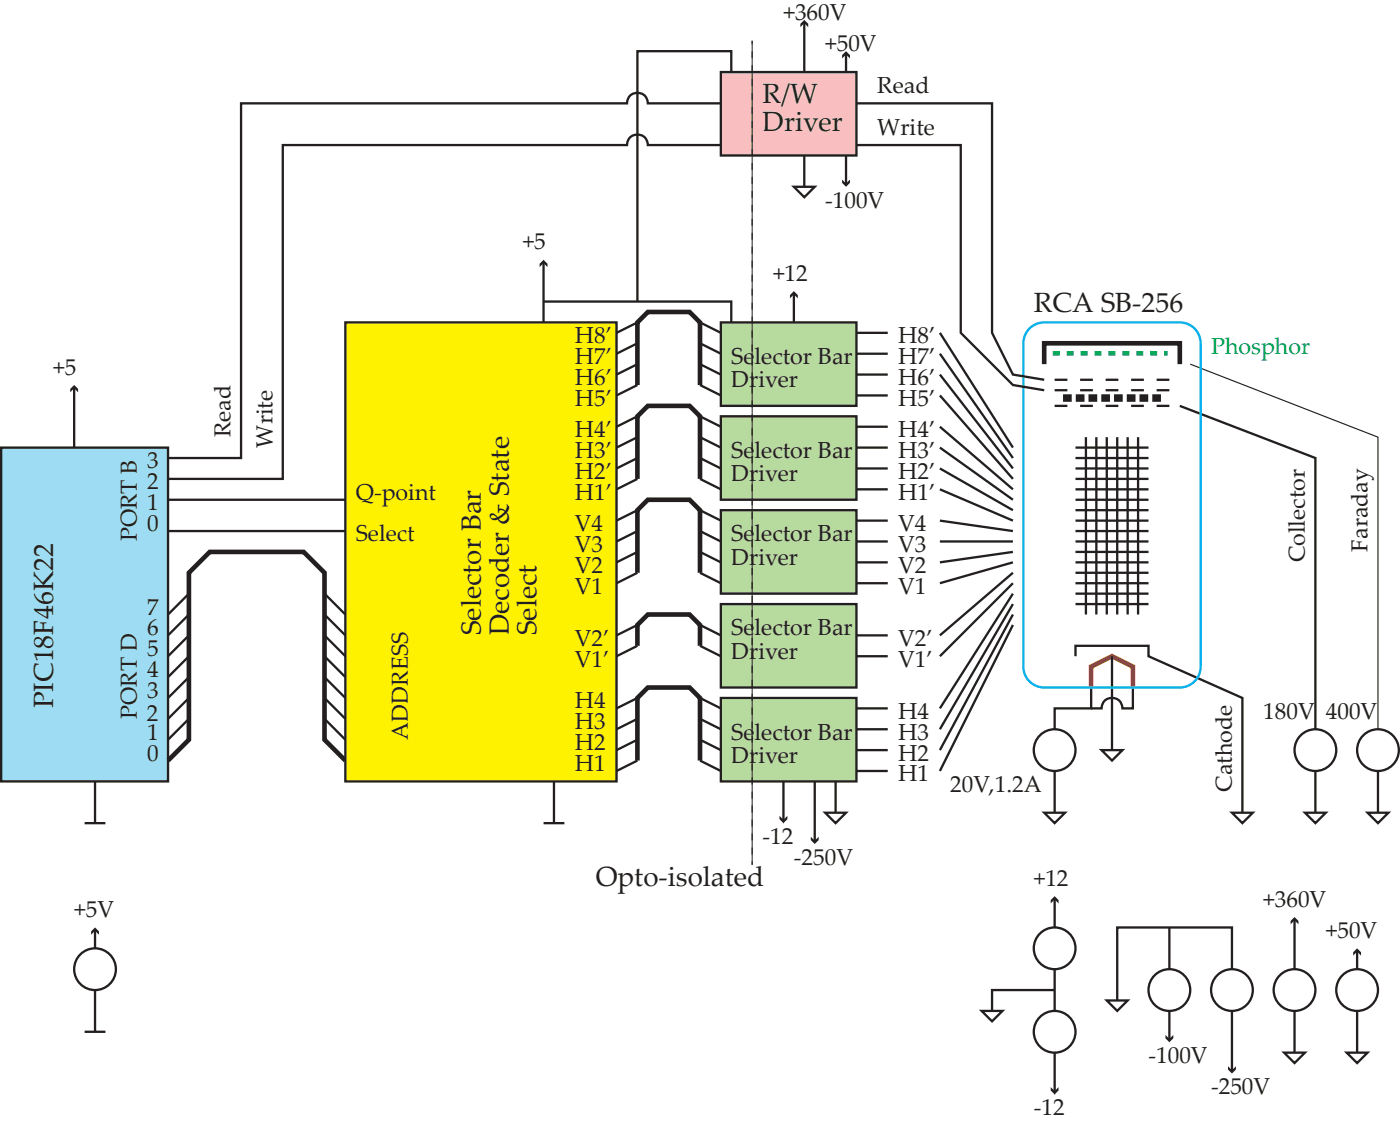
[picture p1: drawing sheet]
<svg xmlns="http://www.w3.org/2000/svg" width="213mm" height="171mm" viewBox="0 0 213 171" stroke-linecap="round" stroke-linejoin="round" font-family="sans-serif">
<path d="M.2 68.1h25.4v50.8h-25.4z" fill="#9edcf3"/>
<path d="M.2 68.1h25.4v50.8h-25.4z" fill="none" stroke="#231f20" stroke-width=".35"/>
<path d="M25.6 115.7l3.2-3.1v-25.4l3.1-3.2h14.3l3.2 3.2v25.4l3.2 3.1" fill="none" stroke="#231f20" stroke-width=".71" stroke-linecap="butt"/>
<g fill="#fff" stroke="#231f20" stroke-width=".35">
<path d="M25.6 112.6l3.2-3.2z"/>
<path d="M25.6 109.4l3.2-3.2z"/>
<path d="M25.6 106.2l3.2-3.2z"/>
<path d="M25.6 103l3.2-3.1z"/>
<path d="M25.6 99.9l3.2-3.2z"/>
<path d="M25.6 96.7l3.2-3.2z"/>
<path d="M25.6 93.5l3.2-3.2z"/>
</g>
<path d="M49.4 99.9l3.2 3.1M49.4 96.7l3.2 3.2M49.4 93.5l3.2 3.2M49.4 90.3l3.2 3.2M49.4 109.4l3.2 3.2M49.4 106.2l3.2 3.2M49.4 103l3.2 3.2" fill="none" stroke="#231f20" stroke-width=".35"/>
<path d="M52.6 49.1h41.2v69.8h-41.2z" fill="#fff200" stroke="#231f20" stroke-width=".35"/>
<path d="M25.6 76.1h27M25.6 80.8h27" fill="none" stroke="#231f20" stroke-width=".15"/>
<path d="M109.7 22.1h-11.1a1.59 1.59 0 0 0-1.6-1.6 1.59 1.59 0 0 0-1.6 1.6h-52.4v50.8h-17.4M25.6 76.1h27M25.6 80.8h27" fill="none" stroke="#231f20" stroke-width=".35"/>
<g fill="#b7db9f" stroke="#231f20" stroke-width=".35">
<path d="M109.7 106.2h20.7v12.7h-20.7z"/>
<path d="M109.7 91.9h20.7v12.7h-20.7z"/>
<path d="M109.7 77.6h20.7v12.7h-20.7z"/>
<path d="M109.7 63.4h20.7v12.7h-20.7z"/>
</g>
<path d="M109.7 49.1h20.7v12.7h-20.7z" fill="#b7db9f"/>
<path d="M109.7 49.1h20.7v12.7h-20.7z" fill="none" stroke="#231f20" stroke-width=".35"/>
<path d="M109.7 11h20.7v12.7h-20.7z" fill="#f9bebf"/>
<g fill="none" stroke="#231f20" stroke-width=".35">
<path d="M109.7 11h20.7v12.7h-20.7zM97 58.6l-3.2 1.6M97 55.4l-3.2 1.6M97 52.2l-3.2 1.6M97 49.1l-3.2 1.6M106.5 49.1l3.2 1.6M106.5 52.2l3.2 1.6M106.5 55.4l3.2 1.6M106.5 58.6l3.2 1.6M97 72.9l-3.2 1.6M97 69.7l-3.2 1.6M97 66.5l-3.2 1.6"/>
<path d="M97 63.4l-3.2 1.5M97 77.6l-3.2 1.6M106.5 63.4l3.2 1.5M106.5 66.5l3.2 1.6M106.5 69.7l3.2 1.6M106.5 72.9l3.2 1.6M106.5 77.6l3.2 1.6M97 87.2l-3.2 1.6M97 84l-3.2 1.6M97 80.8l-3.2 1.6M97 98.3l-3.2 1.6M97 95.1l-3.2 1.6"/>
<path d="M106.5 80.8l3.2 1.6M106.5 84l3.2 1.6M106.5 87.2l3.2 1.6M106.5 95.1l3.2 1.6M106.5 98.3l3.2 1.6M97 115.7l-3.2 1.6M97 112.6l-3.2 1.6M97 109.4l-3.2 1.6M97 106.2l-3.2 1.6M106.5 106.2l3.2 1.6M106.5 109.4l3.2 1.6M106.5 112.6l3.2 1.6"/>
<path d="M106.5 115.7l3.2 1.6M124 118.9v9.1"/>
</g>
<path d="M97 58.6v-9.5l1.6-1.6h6.4l1.5 1.6v9.5M97 72.9v-9.5l1.6-1.6h6.4l1.5 1.6v9.5M97 87.2v-9.6l1.6-1.5h6.4l1.5 1.5v9.6M97 98.3v-3.2l1.6-1.6h6.4l1.5 1.6v3.2M97 115.7v-9.5l1.6-1.6h6.4l1.5 1.6v9.5" fill="none" stroke="#231f20" stroke-width=".71" stroke-linecap="butt"/>
<path d="M123.4 127.3l.6 .6 .6-.6v.5l-.6 .6-.6-.6z" fill="#231f20"/>
<path d="M120.8 44.7v4.4M127.2 118.9v4.8M125.6 123.7h3.2l-1.6 1.6z" fill="none" stroke="#231f20" stroke-width=".35"/>
<path d="M120.2 44.9l.6-.6 .6 .6v.5l-.6-.6-.6 .6z" fill="#231f20"/>
<path d="M119.2 118.9v6.4" fill="none" stroke="#231f20" stroke-width=".15"/>
<path d="M119.2 118.9v6" fill="none" stroke="#231f20" stroke-width=".35"/>
<path d="M118.6 124.2l.6 .6 .6-.6v.5l-.6 .6-.6-.6z" fill="#231f20"/>
<path d="M82.7 39.9v9.2" fill="none" stroke="#231f20" stroke-width=".35"/>
<path d="M82.1 40.1l.6-.6 .6 .6v.5l-.6-.6-.6 .6z" fill="#231f20"/>
<path d="M114.5 6.2v125.4" fill="none" stroke="#231f20" stroke-width=".15"/>
<path d="M114.5 6.2v.5M181.2 55.4l28.5 11.1v44.5M114.5 131.1v.5" fill="none" stroke="#231f20" stroke-width=".18"/>
<path d="M114.5 7.8v122.8" fill="none" stroke="#231f20" stroke-width=".18" stroke-dasharray="1.1 1.1" stroke-linecap="butt"/>
<g fill="none" stroke="#231f20" stroke-width=".35">
<path d="M122.4 3.4v7.6M130.4 15.7h20.6v35l3.2 6.3 4.7 .8M130.4 22.1h15.8v28.6l8 7.9 4.7 .8M82.7 45.9h28.6v3.2M160.5 59.4h2M160.5 57.8h2M164.4 59.4h1.9M164.4 57.8h1.9M168.3 59.4h1.9M168.3 57.8h1.9M172.2 59.4h1.9M172.2 57.8h1.9"/>
<path d="M176 59.4h2M176 57.8h2M160.5 61.8h2M163.7 68.1h11.1M163.7 69.7h11.1M163.7 71.3h11.1M163.7 72.9h11.1M163.7 74.5h11.1M163.7 76.1h11.1M163.7 77.6h11.1M163.7 79.2h11.1M164.4 61.8h1.9"/>
<path d="M165.3 66.5v27M166.9 66.5v27M168.3 61.8h1.9M168.5 66.5v27M170 66.5v27M171.6 66.5v27M172.2 61.8h1.9M173.2 66.5v27M176 61.8h2M179.6 61.8l20.6 7.9v41.3M163.7 99.9v-1.6h11.1v1.6l14.3 6.3v17.5M163.7 80.8h11.1"/>
<path d="M163.7 82.4h11.1M163.7 84h11.1M163.7 85.6h11.1M163.7 87.2h11.1M163.7 88.8h11.1M163.7 90.3h11.1M163.7 91.9h11.1M169.2 99.9v14.3M84.3 118.9v6.4M160.5 117.3v6.4M166.1 104.6v3.2h-5.6v3.2M167.7 114.2h3.1l-1.6 1.5z"/>
<path d="M172.4 104.6v3.2h-1.6a1.59 1.59 0 0 0-1.6-1.6 1.59 1.59 0 0 0-1.5 1.6h-1.6M200.2 117.3v6.4M209.7 117.3v6.4M82.7 125.3h3.2M158.9 123.7h3.2l-1.6 1.6zM187.5 123.7h3.2l-1.6 1.6zM198.6 123.7h3.2l-1.6 1.6zM208.1 123.7h3.2l-1.6 1.6z"/>
<circle cx="160.5" cy="114.2" r="3.2"/>
<circle cx="200.2" cy="114.2" r="3.2"/>
<circle cx="209.7" cy="114.2" r="3.2"/>
</g>
<path d="M166.1 104.6v-3.1l3.1-1.6 3.2 1.6v3.1" fill="none" stroke="#ed1d24" stroke-width=".71" stroke-linecap="butt"/>
<g fill="#231f20" stroke="#231f20" stroke-width=".35">
<path d="M162 60.2h.9v.8h-.9z"/>
<path d="M163.9 60.2h1v.8h-1z"/>
<path d="M165.8 60.2h1v.8h-1z"/>
<path d="M167.8 60.2h1v.8h-1z"/>
<path d="M169.7 60.2h1v.8h-1z"/>
<path d="M171.7 60.2h.9v.8h-.9z"/>
<path d="M173.6 60.2h1v.8h-1z"/>
<path d="M175.6 60.2h.9v.8h-.9z"/>
<path d="M143.1 50.7l11.1 17.4z"/>
<path d="M143.1 53.8l11.1 15.9z"/>
<path d="M143.1 57l11.1 14.3z"/>
<path d="M143.1 60.2l11.1 12.7z"/>
<path d="M143.1 64.9l11.1 9.6z"/>
<path d="M143.1 68.1l11.1 8z"/>
<path d="M143.1 71.3l11.1 6.3z"/>
<path d="M143.1 74.5l11.1 4.7z"/>
<path d="M143.1 79.2l11.1 1.6z"/>
<path d="M143.1 82.4h11.1z"/>
<path d="M143.1 85.6l11.1-1.6z"/>
<path d="M143.1 88.8l11.1-3.2z"/>
<path d="M143.1 96.7l11.1-9.5z"/>
<path d="M143.1 99.9l11.1-11.1z"/>
<path d="M154.2 90.3l-11.1 17.5z"/>
<path d="M154.2 91.9l-11.1 19.1z"/>
<path d="M154.2 93.5l-11.1 20.7z"/>
<path d="M154.2 95.1l-11.1 22.2z"/>
<path d="M130.4 50.7h4.7z"/>
<path d="M130.4 53.8h4.7z"/>
<path d="M130.4 57h4.7z"/>
<path d="M130.4 60.2h4.7z"/>
<path d="M130.4 64.9h4.7z"/>
<path d="M130.4 68.1h4.7z"/>
<path d="M130.4 71.3h4.7z"/>
<path d="M130.4 74.5h4.7z"/>
<path d="M130.4 79.2h4.7z"/>
<path d="M130.4 82.4h4.7z"/>
<path d="M130.4 85.6h4.7z"/>
<path d="M130.4 88.8h4.7z"/>
<path d="M130.4 96.7h4.7z"/>
<path d="M130.4 99.9h4.7z"/>
<path d="M130.4 107.8h4.7z"/>
<path d="M130.4 111h4.7z"/>
<path d="M130.4 114.2h4.7z"/>
<path d="M130.4 117.3h4.7z"/>
</g>
<path d="M158.9 55.4v-3.2h20.7v3.2" fill="none" stroke="#231f20" stroke-width=".71" stroke-linecap="butt"/>
<path d="M160.2 53.8h17.5" fill="none" stroke="#00a651" stroke-width=".71" stroke-dasharray="1.1" stroke-linecap="butt"/>
<path d="M156.7 50a3.2 3.2 0 0 1 2.2-.9h20.7a3.2 3.2 0 0 1 3.1 3.1v49.3a3.2 3.2 0 0 1-3.1 3.1h-20.7a3.2 3.2 0 0 1-3.1-3.1v-49.3a3.2 3.2 0 0 1 .9-2.2z" fill="none" stroke="#00aeef" stroke-width=".35"/>
<path d="M121.8 3.6l.6-.6 .6 .6v.5l-.6-.6-.6 .6z" fill="#231f20"/>
<path d="M128.8 8.2v2.8" fill="none" stroke="#231f20" stroke-width=".35"/>
<path d="M128.8 7.8l.6 .6v.5l-.6-.6-.6 .6v-.5z" fill="#231f20"/>
<path d="M128.8 23.7v4.3" fill="none" stroke="#231f20" stroke-width=".35"/>
<path d="M128.2 27.3l.6 .6 .6-.6v.5l-.6 .6-.6-.6z" fill="#231f20"/>
<path d="M109.7 15.7h-11.1a1.59 1.59 0 0 0-1.6-1.6 1.59 1.59 0 0 0-1.6 1.6h-58.7v54h-11.1M111.3 11v-3.2h-14.3v38.1M120.8 28.4h3.2l-1.6 1.6zM122.4 23.7v4.7M11.3 59v9.1" fill="none" stroke="#231f20" stroke-width=".35"/>
<path d="M10.7 59.2l.6-.6 .6 .6v.5l-.6-.6-.6 .6z" fill="#231f20"/>
<g fill="none" stroke="#231f20" stroke-width=".35">
<path d="M14.5 118.9v6.4M12.9 125.3h3.2M197 140v7.5M197 153.8v6.4M206.6 153.8v6.4M195.4 160.2h3.2l-1.6 1.6zM205 160.2h3.1l-1.5 1.6z"/>
<circle cx="197" cy="150.7" r="3.2"/>
<circle cx="206.6" cy="150.7" r="3.2"/>
</g>
<path d="M197 139.6l.6 .5v.6l-.6-.6-.6 .6v-.6z" fill="#231f20"/>
<path d="M206.6 144.7v2.8" fill="none" stroke="#231f20" stroke-width=".35"/>
<path d="M206 144.9l.6-.6 .5 .6v.5l-.5-.6-.6 .6z" fill="#231f20"/>
<g fill="none" stroke="#231f20" stroke-width=".35">
<path d="M168.5 152.3h3.1l-1.6 1.5zM187.5 153.8v9.2"/>
<circle cx="178" cy="150.7" r="3.2"/>
<circle cx="187.5" cy="150.7" r="3.2"/>
</g>
<path d="M186.9 162.3l.6 .6 .6-.6v.5l-.6 .6-.6-.6z" fill="#231f20"/>
<path d="M178 153.8v4.4" fill="none" stroke="#231f20" stroke-width=".35"/>
<path d="M177.4 157.5l.6 .6 .6-.6v.5l-.6 .6-.6-.6z" fill="#231f20"/>
<g fill="none" stroke="#231f20" stroke-width=".35">
<path d="M149.4 153.8h3.2l-1.6 1.6zM160.5 150.7h-9.5v3.1M160.5 147.5v6.3M178 141.1v6.4M187.5 147.5v-6.4h-17.5v11.2M160.5 160.2v5.9"/>
<circle cx="160.5" cy="144.3" r="3.2"/>
<circle cx="160.5" cy="157" r="3.2"/>
</g>
<path d="M160.5 160.2v6.3" fill="none" stroke="#231f20" stroke-width=".15"/>
<path d="M159.9 165.4l.6 .6 .6-.6v.5l-.6 .6-.6-.6z" fill="#231f20"/>
<path d="M160.5 136.8v4.3" fill="none" stroke="#231f20" stroke-width=".35"/>
<path d="M160.5 136.4l.6 .6v.5l-.6-.6-.6 .6v-.5z" fill="#231f20"/>
<g fill="none" stroke="#231f20" stroke-width=".35">
<path d="M14.5 141.5v2.8M14.5 150.7v6.3"/>
<circle cx="14.5" cy="147.5" r="3.2"/>
</g>
<path d="M13.9 141.7l.6-.6 .6 .6v.5l-.6-.6-.6 .6z" fill="#231f20"/>
<path d="M12.9 157h3.2" fill="none" stroke="#231f20" stroke-width=".35"/>
<g font-size="4.2" fill="#231f20">
<text x="116.1" y="15.7">R/W</text>
<text x="116.1" y="20">Driver</text>
<text x="157.3" y="47.5">RCA SB-256</text>
<text x="73.2" y="96.7" transform="rotate(-90 73.2 96.7)">Selector Bar</text>
<text x="77.4" y="96.7" transform="rotate(-90 77.4 96.7)">Decoder &amp; State</text>
<text x="81.7" y="96.7" transform="rotate(-90 81.7 96.7)">Select</text>
<text x="8.1" y="107.8" transform="rotate(-90 8.1 107.8)">PIC18F46K22</text>
<text x="90.7" y="134.8">Opto-isolated</text>
</g>
<g font-size="3.5" fill="#231f20">
<text x="119.2" y="3">+360V</text>
<text x="125.6" y="7.8">+50V</text>
<text x="133.5" y="14.1">Read</text>
<text x="133.5" y="20.5">Write</text>
<text x="125.6" y="31.6">-100V</text>
<text x="79.6" y="38">+5</text>
<text x="117.7" y="42.7">+12</text>
<text x="87.5" y="52.2">H8’</text>
<text x="136.7" y="52.2">H8’</text>
<text x="8.1" y="57">+5</text>
<text x="87.5" y="58.6">H6’</text>
<text x="87.5" y="55.4">H7’</text>
<text x="111.3" y="55.4">Selector Bar</text>
<text x="111.3" y="58.9">Driver</text>
<text x="136.7" y="58.6">H6’</text>
<text x="136.7" y="55.4">H7’</text>
<text x="87.5" y="61.8">H5’</text>
<text x="136.7" y="61.8">H5’</text>
<text x="22.4" y="71.3">3</text>
<text x="35.1" y="66.5" transform="rotate(-90 35.1 66.5)">Read</text>
<text x="41.5" y="68.1" transform="rotate(-90 41.5 68.1)">Write</text>
<text x="87.5" y="69.7">H3’</text>
<text x="87.5" y="66.5">H4’</text>
<text x="111.3" y="69.7">Selector Bar</text>
<text x="136.7" y="69.7">H3’</text>
<text x="136.7" y="66.5">H4’</text>
<text x="22.4" y="77.6">1</text>
<text x="22.4" y="74.5">2</text>
<text x="54.2" y="76.1">Q-point</text>
<text x="87.5" y="76.1">H1’</text>
<text x="87.5" y="72.9">H2’</text>
<text x="111.3" y="73.2">Driver</text>
<text x="136.7" y="76.1">H1’</text>
<text x="136.7" y="72.9">H2’</text>
<text x="20.8" y="82.4" transform="rotate(-90 20.8 82.4)">PORT B</text>
<text x="22.4" y="80.8">0</text>
<text x="54.2" y="82.4">Select</text>
<text x="87.5" y="84">V3</text>
<text x="87.5" y="80.8">V4</text>
<text x="111.3" y="82.4">Selector Bar</text>
<text x="136.7" y="84">V3</text>
<text x="136.7" y="80.8">V4</text>
<text x="208.1" y="84" transform="rotate(-90 208.1 84)">Faraday</text>
<text x="87.5" y="87.2">V2</text>
<text x="111.3" y="85.9">Driver</text>
<text x="136.7" y="87.2">V2</text>
<text x="198.6" y="85.6" transform="rotate(-90 198.6 85.6)">Collector</text>
<text x="22.4" y="93.5">7</text>
<text x="87.5" y="90.3">V1</text>
<text x="136.7" y="90.3">V1</text>
<text x="22.4" y="99.9">5</text>
<text x="22.4" y="96.7">6</text>
<text x="87.5" y="101.5">V1’</text>
<text x="87.5" y="98.3">V2’</text>
<text x="111.3" y="96.7">Selector Bar</text>
<text x="111.3" y="100.2">Driver</text>
<text x="136.7" y="101.5">V1’</text>
<text x="136.7" y="98.3">V2’</text>
<text x="22.4" y="106.2">3</text>
<text x="22.4" y="103">4</text>
<text x="87.5" y="107.8">H4</text>
<text x="20.8" y="109.4" transform="rotate(-90 20.8 109.4)">PORT D</text>
<text x="22.3" y="109.7">2</text>
<text x="22.4" y="112.6">1</text>
<text x="62.1" y="112.6" transform="rotate(-90 62.1 112.6)">ADDRESS</text>
<text x="87.5" y="111">H3</text>
<text x="111.3" y="112.6">Selector Bar</text>
<text x="136.7" y="112.6">H3</text>
<text x="136.7" y="109.4">H4</text>
<text x="192.3" y="109.4">180V</text>
<text x="201.8" y="109.4">400V</text>
<text x="22.4" y="115.7">0</text>
<text x="87.5" y="117.3">H1</text>
<text x="87.5" y="114.2">H2</text>
<text x="111.3" y="116.1">Driver</text>
<text x="136.7" y="118.9">H1</text>
<text x="136.7" y="115.7">H2</text>
<text x="144.6" y="120.5">20V,1.2A</text>
<text x="187.5" y="120.5" transform="rotate(-90 187.5 120.5)">Cathode</text>
<text x="116.1" y="128.4">-12</text>
<text x="120.8" y="131.6">-250V</text>
<text x="157.3" y="134.8">+12</text>
<text x="192.3" y="138">+360V</text>
<text x="11.3" y="139.6">+5V</text>
<text x="201.8" y="142.7">+50V</text>
<text x="174.8" y="161.8">-100V</text>
<text x="184.3" y="166.5">-250V</text>
<text x="157.3" y="169.7">-12</text>
</g>
<text font-size="3.5" fill="#00a651" x="184.3" y="53.8">Phosphor</text>
</svg>
